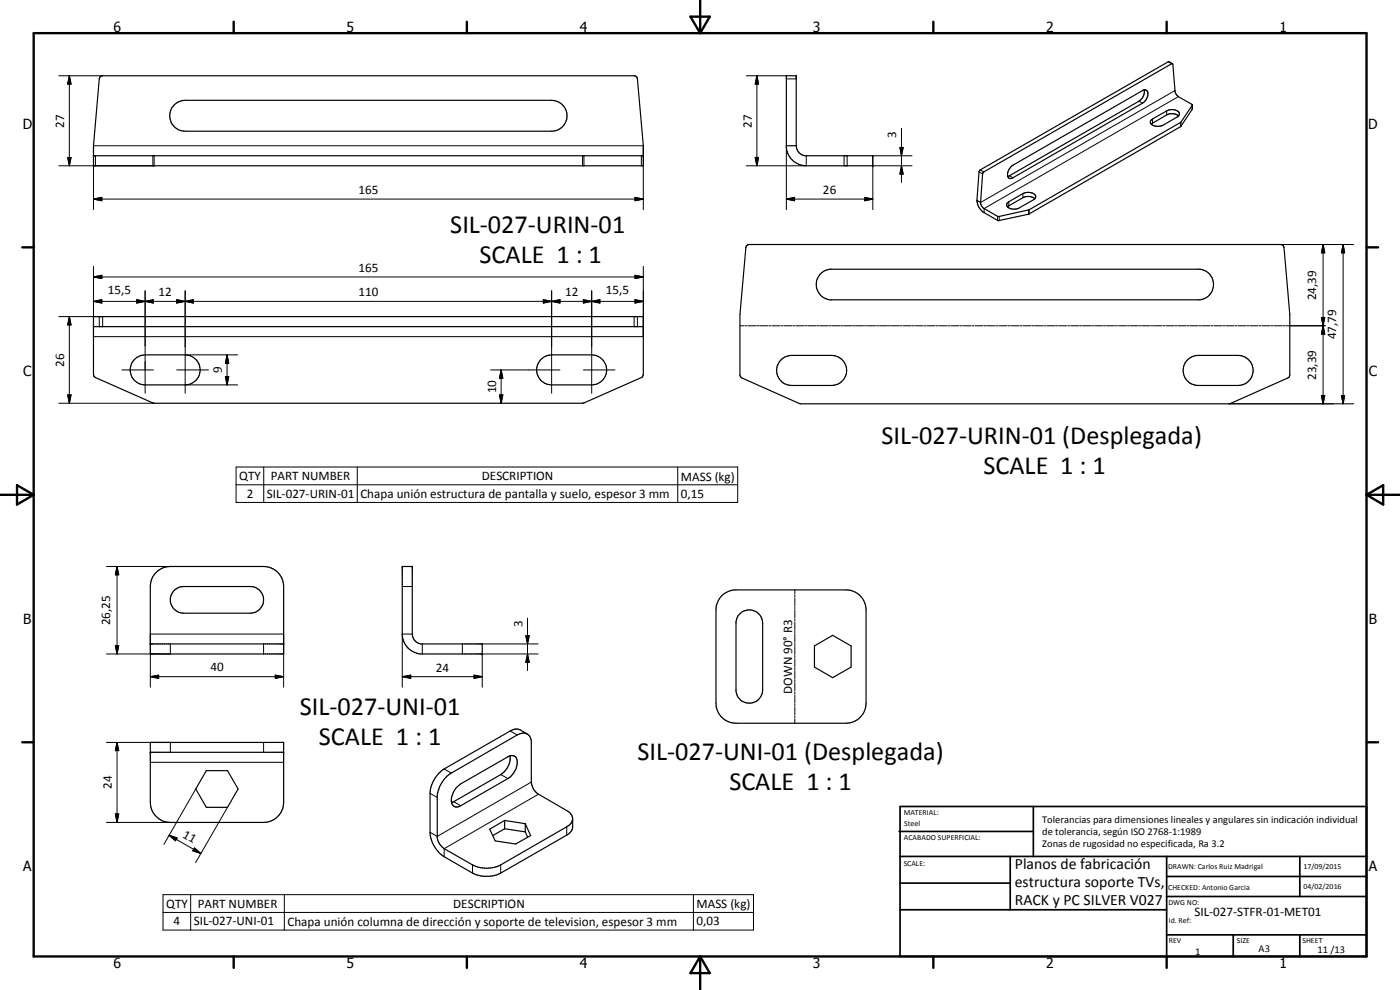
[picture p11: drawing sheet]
<svg xmlns="http://www.w3.org/2000/svg" width="420mm" height="297mm" viewBox="0 0 420 297" stroke-linecap="round" stroke-linejoin="round" font-family="sans-serif">
<g fill="none" stroke="#000" stroke-width=".35">
<path d="M351.9 19.1l-1.2-.6-56.6 32.6-.3 .5-.6 8.5M351.9 19.1l.7 8.1a2.42 2.42 0 0 0 1 1.8l4.2 2.4v1.4M351.9 19.1l-56.7 32.5-.3 .6-.6 8.5M30 23.1l.8-.4h159.5l.6 .2 .4 .8 1.8 20v6h-165v-6l1.7-20zM52.3 31.5l1.2-.9 2.1-.5h110a4.6 4.6 0 0 1 4.6 4.6 4.6 4.6 0 0 1-4.6 4.7h-110a4.6 4.6 0 0 1-4.3-2.9 4.6 4.6 0 0 1 1-5zM236 22.7h3v21a3.1 3.1 0 0 0 2.6 3h20.3v3h-19.9a6.1 6.1 0 0 1-6-5.4zM343.4 27a3.4 3.4 0 0 1-1.6 3.4l-39.3 22.6M345.5 36l4.6-2.7a2.64 2.64 0 0 1 3.9 .9l-.4 .7-4.5 2.6a2.72 2.72 0 0 1-3.9-.9zM353.7 34.8a3.3 3.3 0 0 0-3.6-.3l-4.6 2.8M357.8 32.8l-3.4 5.2-45.7 26.3-9.1 1.9-4.3-2.4a4.6 4.6 0 0 1-2.1-3.7M357.8 31.5l-3.4 5.2-45.6 26.3-9.2 2-4.5-2.6-.8-1.1v-.6M357.8 32.8h.1"/>
<path d="M28.1 46.7h165M236 43.7h3M303.5 50l39.4-22.8a1.13 1.13 0 0 1 1.4 .1 1.13 1.13 0 0 1 .2 1.4l-.6 1.4-1 .8-38.9 22.4a1.04 1.04 0 0 1-1.3 .1 1.04 1.04 0 0 1-.3-1.3l.3-1zM310.6 59.6a3.4 3.4 0 0 0-3.6-.3l-4.6 2.8M224.1 73.7l.7-.3h160l.5 .9 1.8 20.1-.1 18.5-.5 .5-17.6 7.8-129-.1-17.2-7.7-.6-.7v-18.3l1.7-20.1zM293.2 60.1l1.1 .6M302.3 60.9l4.7-2.8a2.69 2.69 0 0 1 3.8 .9l-.4 .8-4.5 2.6a2.64 2.64 0 0 1-3.8-.9zM28.1 95h165v17.4l-.6 .9-17.7 7.7h-128.5l-18-8-.2-.6zM28.1 98h165M246.3 82.1l1.3-.9 1.5-.4h111a4.6 4.6 0 0 1 4.1 4.6 4.6 4.6 0 0 1-4.1 4.6h-111a4.6 4.6 0 0 1-3.9-3.1 4.6 4.6 0 0 1 1.1-4.8zM40.3 107.9l1.7-1.1 1.5-.3h12.1a4.5 4.5 0 0 1 4.5 4.5 4.5 4.5 0 0 1-4.5 4.5h-12.1a4.5 4.5 0 0 1-4.1-2.7 4.5 4.5 0 0 1 .9-4.9zM162.3 107.9l1.2-.9 2.1-.5h12a4.5 4.5 0 0 1 4.5 4.5 4.5 4.5 0 0 1-4.5 4.5h-12a4.5 4.5 0 0 1-4.2-2.7 4.5 4.5 0 0 1 .9-4.9z"/>
<path d="M234.7 107.7l.9-.6 2-.5h12a4.5 4.5 0 0 1 4.5 4.5 4.5 4.5 0 0 1-4.5 4.6h-12a4.5 4.5 0 0 1-4.2-3 4.5 4.5 0 0 1 1.3-5zM356.3 108.1l1.3-1 1.5-.4 12.5-.1a4.5 4.5 0 0 1 4.5 4.5 4.5 4.5 0 0 1-4.5 4.6h-12a4.5 4.5 0 0 1-4.2-2.8 4.5 4.5 0 0 1 .9-4.8zM46.5 172.2a6 6 0 0 1 4.6-2.2h28a6 6 0 0 1 6 6v20.2h-40v-20.2l.3-1.8zM52.1 177.3l.4-.3a3.9 3.9 0 0 1 2.6-1h20a4 4 0 0 1 4 4 4 4 0 0 1-4 4h-20a4 4 0 0 1-3.6-2.4 4 4 0 0 1 .6-4.3zM120.7 170h3v20.2a3 3 0 0 0 2.7 3h18.3v3h-18.6a6.1 6.1 0 0 1-5.4-6zM216.6 178.7l2-1.2 1.1-.4 1.2-.1h33a6 6 0 0 1 6 6v28a6.1 6.1 0 0 1-6 6h-33a6 6 0 0 1-6-6v-28l.1-1.2 .3-1.1zM45.1 193.2h40M221.9 184.3a4 4 0 0 1 4.4-1.1 4 4 0 0 1 2.6 3.8v20a4 4 0 0 1-3.8 4 4 4 0 0 1-4.2-3.5v-21l.4-1.4zM244.4 193.8l5.5-3.2 5.5 3.2v6.4l-5.5 3.1-5.5-3.1zM45.1 222.8h40v17.9a6.1 6.1 0 0 1-6 6.1h-28a6.1 6.1 0 0 1-6-6.1zM45.1 225.7h40M61.9 231.2h6.4l3.1 5.5-3.1 5.5h-6.4l-3.2-5.5z"/>
<path d="M134.2 232.8l21-12.3a2.55 2.55 0 0 1 2.8-.4 2.55 2.55 0 0 1 1.5 2.4v12.2a4.6 4.6 0 0 0 2.1 3.6l8.5 4.9a2.56 2.56 0 0 1 1.8 2.4 2.56 2.56 0 0 1-1.8 2.5l-19.8 11.4a9.4 9.4 0 0 1-8.5 0l-8.5-4.9a4.8 4.8 0 0 1-2.1-3.4v-12.4a9.5 9.5 0 0 1 3-6zM136.9 236.3l1.3-1.1 14.2-8.1a1.78 1.78 0 0 1 2.2-.1 1.78 1.78 0 0 1 .6 2.1 6.4 6.4 0 0 1-2.8 4.5l-14.2 8.2a1.8 1.8 0 0 1-2.1 0 1.8 1.8 0 0 1-.6-2.1l.5-1.7zM153.1 226.8a6 6 0 0 1-2.8 5.6l-14.8 8.4M158.2 220.3l-2.1-1.3a2.99 2.99 0 0 0-3 .3l-19.8 11.4a9.5 9.5 0 0 0-4.2 7.3v11.7a9.5 9.5 0 0 0 4.2 7.3l8.5 5a9.5 9.5 0 0 0 8.5 0l19.8-11.4a3.1 3.1 0 0 0 1.8-2.5v-2.4M151.5 246.2l-4.5 2.6 1.6 3.5 6.2 .9 4.4-2.5-1.6-3.6M151.5 248.7l-3.6 2M151.5 246.2v2.5M151.5 248.7l6.1 .9M151.5 246.2l6.1 .9M157.6 247.1v2.5M157.6 249.6l.8 1.6"/>
</g>
<g fill="none" stroke="#000" stroke-width=".3">
<path d="M350.6 18.5l1 .6M17.6 22.7h13.2M20.8 22.7l.5 2.5h-1zM20.8 22.7v27M224 22.7h12M227.1 22.7l.6 2.5h-1.1zM227.1 22.7v27M236 23.7h3M270.5 38.5v16.2M341.8 30.4l1.1 .5M345.9 35.7v1.3M350.1 33.3v1.2"/>
<path d="M352.6 27.2l-58.3 33.5M353.6 29l-58.3 33.6v1.2M354.3 36.7v1.3M354.4 36.7v1.2M357.8 31.6v1.2M20.3 47.2h1l-.5 2.5zM28.1 59.7l2.5-.5v1zM28.1 59.7h165M28.6 46.7v3M45.9 46.7v3M46.3 46.7v3h-28.7M174.8 46.7v3"/>
<path d="M175.2 46.7v3M190.6 59.2l2.5 .5-2.5 .5zM192.5 46.7v3M226.6 47.2h1.1l-.6 2.5zM236 59.7l2.5-.5v1zM236 59.7h25.9M236 43.7v19.2M242 46.7v3h-18M253.3 46.7v3M254.2 46.7v3M259.5 59.2l2.4 .5-2.4 .5zM261.9 49.7h11.8"/>
<path d="M270.1 44.2h.9l-.5 2.5zM270.5 49.7l.5 2.5h-.9zM273.7 46.7h-11.8v16.2M293.8 51.6l1.1 .6M294.2 51l1 .6M302.9 52.7l1.1 .6M307 58.1v1.2M28.1 62.9v-19.2h165v19.2M28.1 79.9v21.1h165v-21.1M299.4 64.9v1.2M299.9 64.9v1.3M302.8 60.5v1.3"/>
<path d="M308.7 63v1.3M308.9 62.9v1.3M384.3 73.4h22M397.1 73.4l.5 2.5h-1zM397.1 73.4v47.8M403.1 73.4l.5 2.5h-1zM403.1 73.4v47.8M17.6 95h13.2v3M20.8 95l.5 2.5h-1zM20.8 95v26M28.1 83.1l2.5-.5v1zM28.1 90.4l2.5-.5v1z"/>
<path d="M28.1 83.1h165M28.1 90.4h165M29.8 95v3M41.1 89.9l2.4 .5-2.4 .5zM41.1 89.9l4.9 1v-1l-4.9 1zM43.5 90.4l2.5-.5v1zM43.5 87.2v30.8M53 89.9l2.6 .5-2.6 .5zM55.6 90.4l2.5-.5v1zM55.6 87.2v30.8M163.1 89.9l2.5 .5-2.5 .5zM163.1 89.9l5 1v-1l-5 1z"/>
<path d="M165.6 90.4l2.5-.5v1zM165.6 87.2v30.8M175.1 89.9l2.5 .5-2.5 .5zM177.6 90.4l2.4-.5v1zM177.6 87.2v30.8M190.3 95v3M190.6 82.6l2.5 .5-2.5 .5zM190.6 89.9l2.5 .5-2.5 .5zM191.3 95v3M222.1 97.7h1.2M223.6 97.7h.6M224.5 97.7h2.4"/>
<path d="M227.1 97.7h.7M228 97.7h2.5M230.7 97.7h.6M231.7 97.7h2.3M234.3 97.7h.6M235.2 97.7h2.4M237.9 97.7h.6M238.8 97.7h2.4M241.5 97.7h.6M242.4 97.7h2.4M245.1 97.7h.6M246 97.7h2.4"/>
<path d="M248.7 97.7h.6M249.6 97.7h2.4M252.3 97.7h.6M253.2 97.7h2.4M255.9 97.7h.5M256.7 97.7h2.5M259.4 97.7h.6M260.3 97.7h2.4M263 97.7h.6M263.9 97.7h2.4M266.6 97.7h.6M267.5 97.7h2.4"/>
<path d="M270.2 97.7h.6M271.1 97.7h2.4M273.8 97.7h.6M274.7 97.7h2.4M277.4 97.7h.6M278.3 97.7h2.4M281 97.7h.6M281.9 97.7h2.4M284.6 97.7h.5M285.4 97.7h2.5M288.2 97.7h.5M289 97.7h2.4"/>
<path d="M291.7 97.7h.6M292.6 97.7h2.4M295.3 97.7h.6M296.2 97.7h2.4M298.9 97.7h.6M299.8 97.7h2.4M302.5 97.7h.6M303.4 97.7h2.4M306.1 97.7h.6M307 97.7h2.4M309.7 97.7h.6M310.5 97.7h2.5"/>
<path d="M313.3 97.7h.5M314.1 97.7h2.5M316.8 97.7h.6M317.7 97.7h2.4M320.5 97.7h.5M321.3 97.7h2.4M324 97.7h.6M324.9 97.7h2.4M327.6 97.7h.6M328.5 97.7h2.4M331.2 97.7h.6M332.1 97.7h2.4"/>
<path d="M334.8 97.7h.6M335.7 97.7h2.4M338.4 97.7h.6M339.2 97.7h2.5M342 97.7h.5M342.8 97.7h2.4M345.5 97.7h.6M346.4 97.7h2.4M349.1 97.7h.6M350 97.7h2.4M352.7 97.7h.6M353.6 97.7h2.4"/>
<path d="M356.3 97.7h.6M357.2 97.7h2.4M359.9 97.7h.6M360.8 97.7h2.4M363.5 97.7h.6M364.4 97.7h2.4M367.1 97.7h.6M367.9 97.7h2.5M370.7 97.7h.6M371.5 97.7h2.4M374.2 97.7h.6M375.1 97.7h2.4"/>
<path d="M377.8 97.7h.6M378.7 97.7h2.4M381.4 97.7h.6M382.3 97.7h2.4M385 97.7h.6M385.9 97.7h11.8M396.6 95.2h1l-.5 2.5zM396.6 95.2l1 5h-1l1-5zM397.1 97.7l.5 2.5h-1zM20.3 118.5h1l-.5 2.5zM36.6 111h9.4M53 111h9.6"/>
<path d="M55.7 106.5h15.6M55.7 115.5h15.6M67.6 113h1.1l-.6 2.5zM68.1 106.5l.6 2.5h-1.1zM68.1 106.5v9M147.2 111h20.9M149.9 118.5h1l-.5 2.5zM150.4 111l.5 2.5h-1zM150.4 111v10M175.1 111h9.5M396.6 118.7h1l-.5 2.5zM402.6 118.7h1l-.5 2.5z"/>
<path d="M17.6 121h28.7M368.9 121.2h37.4M70.9 140.1h150.5v10.6h-150.5zM70.9 145.5h150.5M79.2 140.1v10.6M107.2 140.1v10.6M203.4 140.1v10.6M32 170h19.1M35.1 170l.5 2.5h-1zM35.1 170v26.2M120.7 176h3M238.5 177v1.2"/>
<path d="M238.5 178.5v.6M238.5 179.4v2.5M34.6 193.7h1l-.5 2.5zM51.1 193.2v3h-19.1M79.1 193.2v3M123.7 190.2h-3v16M126.7 193.2v3M138.8 193.2v3M144.7 193.2h16.8M157.8 190.8h1l-.5 2.4zM158.3 196.2l.5 2.5h-1zM158.3 185.5v15.7"/>
<path d="M161.5 196.2h-16.8v10M238.5 182.2v.6M238.5 183v2.5M238.5 185.8v.6M238.5 186.7v2.4M238.5 189.4v.6M238.5 190.3v2.4M238.5 193v.7M238.5 194v2.4M238.5 196.7v.6M238.5 197.6v2.4M45.1 203l2.5-.4v.9z"/>
<path d="M45.1 206.2v-16h40v16M45.1 203h40M82.6 202.6l2.5 .4-2.5 .5zM120.7 203l2.6-.4v.9zM120.7 203h24M142.3 202.6l2.4 .4-2.4 .5zM153.1 219.3l2.1 1.2M238.5 200.3v.6M238.5 201.2v2.5M238.5 204v.6M238.5 204.9v2.4M238.5 207.6v.6"/>
<path d="M238.5 208.5v2.4M238.5 211.2v.6M238.5 212.1v2.4M238.5 214.9v.6M238.5 215.8v1.2M32 222.8h19.1v2.9M35.1 222.8l.5 2.4h-1zM35.1 222.8v24M45.1 228.7h40M58.7 236.7l-9.5 16.7M79.1 222.8v2.9M129.1 238l2.1 1.3"/>
<path d="M133.3 230.7l2.2 1.2M150.3 232.4l2.1 1.2M159.5 234.7l-28.3 16.3-2.1-1.3M161.6 238.3l-28.3 16.3v2.4M32 246.8h19.1M34.6 244.2h1l-.5 2.6zM50.7 250.6l2.5 .8-.5 .9zM50.7 250.6l9.6 5.5M58.4 254.4l1.9 1.7-2.4-.8zM68.3 242.2l-9.6 16.6M136.2 240.5l2 1.3M141.8 259.5v2.5"/>
<path d="M150.3 259.5v2.5M170.1 248.1v2.5M48.9 268.4h177.2v10.7h-177.2zM48.9 273.8h177.2M57.2 268.4v10.7M85.3 268.4v10.7M208.1 268.4v10.7"/>
</g>
<g fill="#000">
<circle cx="28.1" cy="46.7" r=".18"/>
<circle cx="193.1" cy="46.7" r=".18"/>
<circle cx="261.9" cy="49.7" r=".18"/>
<circle cx="261.9" cy="46.7" r=".18"/>
<circle cx="45.1" cy="193.2" r=".18"/>
<circle cx="85.1" cy="193.2" r=".18"/>
<circle cx="144.7" cy="193.2" r=".18"/>
<circle cx="144.7" cy="196.2" r=".18"/>
</g>
<g fill="none" stroke="#000" stroke-width=".71">
<path d="M10.1 9.9h400v277.1h-400zM70.1 6.5v3.4M140.1 6.5v3.4M207.2 5h5.8l-2.9 4.9zM210.1 0v9.9M280.1 6.5v3.4M350.1 6.5v3.4M6.7 74.2h3.4M410.1 74.2h3.5M.1 148.5h10M5.1 145.6l5 2.9-5 2.9zM410.1 148.5h10"/>
<path d="M410.1 148.5l5-2.9v5.8zM6.7 222.7h3.4M410.1 222.7h3.5M70.1 287v3.4M140.1 287v3.4M210.1 287v10M210.1 287l2.9 5h-5.8zM280.1 287v3.4M350.1 287v3.4"/>
</g>
<g fill="none" stroke="#000" stroke-width=".51">
<path d="M269.8 249.5h40.3M270.1 242h140v45h-140zM270.1 257h140M303.2 257v16M310.1 242v15M350.1 257v30M390.1 257v12M270.1 265h33.1M270.1 273h80M350.1 269h60M350.1 263h60M350.1 280.5h60"/>
<path d="M370.1 280.5v6.5M390.1 280.5v6.5"/>
</g>
<g fill="#000">
<path d="M20.8 22.7l.5 2.5h-1zM227.1 22.7l.6 2.5h-1.1zM20.3 47.2h1l-.5 2.5zM28.1 59.7l2.5-.5v1zM226.6 47.2h1.1l-.6 2.5zM236 59.7l2.5-.5v1zM270.1 44.2h.9l-.5 2.5zM270.5 49.7l.5 2.5h-.9zM190.6 59.2l2.5 .5-2.5 .5zM259.5 59.2l2.4 .5-2.4 .5zM397.1 73.4l.5 2.5h-1zM403.1 73.4l.5 2.5h-1z"/>
<path d="M20.8 95l.5 2.5h-1zM28.1 83.1l2.5-.5v1zM28.1 90.4l2.5-.5v1zM41.1 89.9l2.4 .5-2.4 .5zM43.5 90.4l2.5-.5v1zM53 89.9l2.6 .5-2.6 .5zM55.6 90.4l2.5-.5v1zM163.1 89.9l2.5 .5-2.5 .5zM165.6 90.4l2.5-.5v1zM175.1 89.9l2.5 .5-2.5 .5zM177.6 90.4l2.4-.5v1zM190.6 82.6l2.5 .5-2.5 .5z"/>
<path d="M190.6 89.9l2.5 .5-2.5 .5zM396.6 95.2h1l-.5 2.5zM20.3 118.5h1l-.5 2.5zM67.6 113h1.1l-.6 2.5zM68.1 106.5l.6 2.5h-1.1zM149.9 118.5h1l-.5 2.5zM150.4 111l.5 2.5h-1zM396.6 118.7h1l-.5 2.5zM397.1 97.7l.5 2.5h-1zM402.6 118.7h1l-.5 2.5zM35.1 170l.5 2.5h-1zM34.6 193.7h1l-.5 2.5z"/>
<path d="M157.8 190.8h1l-.5 2.4zM158.3 196.2l.5 2.5h-1zM45.1 203l2.5-.4v.9zM82.6 202.6l2.5 .4-2.5 .5zM120.7 203l2.6-.4v.9zM142.3 202.6l2.4 .4-2.4 .5zM35.1 222.8l.5 2.4h-1zM34.6 244.2h1l-.5 2.6zM50.7 250.6l2.5 .8-.5 .9zM58.4 254.4l1.9 1.7-2.4-.8z"/>
</g>
<g font-size="7.9">
<text x="135.1" y="70">SIL-027-URIN-01</text>
<text x="143.9" y="79">SCALE 1 : 1</text>
<text x="264.5" y="133.1">SIL-027-URIN-01 (Desplegada)</text>
<text x="295.1" y="142.2">SCALE 1 : 1</text>
<text x="89.9" y="214.6">SIL-027-UNI-01</text>
<text x="95.7" y="223.6">SCALE 1 : 1</text>
<text x="191.3" y="228">SIL-027-UNI-01 (Desplegada)</text>
<text x="218.9" y="237">SCALE 1 : 1</text>
</g>
<g font-size="4.7">
<text x="304.6" y="260.8">Planos de fabricación</text>
<text x="304.6" y="266.2">estructura soporte TVs,</text>
<text x="304.6" y="271.6">RACK y PC SILVER V027</text>
</g>
<g font-size="4.2">
<text x="34" y="9.6">6</text>
<text x="104" y="9.6">5</text>
<text x="174" y="9.6">4</text>
<text x="244" y="9.6">3</text>
<text x="314" y="9.6">2</text>
<text x="384" y="9.6">1</text>
<text x="6.8" y="38.7">D</text>
<text x="410.6" y="38.7">D</text>
<text x="7" y="112.9">C</text>
<text x="410.8" y="112.9">C</text>
<text x="7" y="187.1">B</text>
<text x="410.8" y="187.1">B</text>
<text x="7" y="261.4">A</text>
<text x="410.8" y="261.4">A</text>
<text x="34" y="290.4">6</text>
<text x="104" y="290.4">5</text>
<text x="174" y="290.4">4</text>
<text x="244" y="290.4">3</text>
<text x="314" y="290.4">2</text>
<text x="384" y="290.4">1</text>
</g>
<g font-size="3.9">
<text x="19.3" y="38.3" transform="rotate(-90 19.3 38.3)">27</text>
<text x="225.6" y="38.3" transform="rotate(-90 225.6 38.3)">27</text>
<text x="269" y="41.3" transform="rotate(-90 269 41.3)">3</text>
<text x="107.6" y="58.2">165</text>
<text x="247" y="58.2">26</text>
<text x="107.6" y="81.6">165</text>
<text x="32.4" y="88.3">15,5</text>
<text x="47.6" y="88.9">12</text>
<text x="107.6" y="88.9">110</text>
<text x="169.6" y="88.9">12</text>
<text x="181.9" y="88.3">15,5</text>
<text x="395" y="90.1" transform="rotate(-90 395 90.1)">24,39</text>
<text x="401" y="101.8" transform="rotate(-90 401 101.8)">47,79</text>
<text x="19.3" y="110" transform="rotate(-90 19.3 110)">26</text>
<text x="66.6" y="112" transform="rotate(-90 66.6 112)">9</text>
<text x="395" y="114" transform="rotate(-90 395 114)">23,39</text>
<text x="148.9" y="118" transform="rotate(-90 148.9 118)">10</text>
<text x="71.8" y="144.1">QTY</text>
<text x="74" y="149.4">2</text>
<text x="80.1" y="149.4">SIL-027-URIN-01</text>
<text x="81.3" y="144.1">PART NUMBER</text>
<text x="108.2" y="149.5">Chapa unión estructura de pantalla y suelo, espesor 3 mm</text>
<text x="144.6" y="144.1">DESCRIPTION</text>
<text x="204.3" y="144.2">MASS (kg)</text>
<text x="204.3" y="149.4">0,15</text>
<text x="33.1" y="187.6" transform="rotate(-90 33.1 187.6)">26,25</text>
<text x="156.8" y="188.3" transform="rotate(-90 156.8 188.3)">3</text>
<text x="63.2" y="201.5">40</text>
<text x="130.8" y="201.5">24</text>
<text x="237.7" y="208.2" transform="rotate(-90 237.7 208.2)">DOWN 90° R3</text>
<text x="33.6" y="236.7" transform="rotate(-90 33.6 236.7)">24</text>
<text x="54.6" y="251" transform="rotate(30 54.6 251)">11</text>
<text x="49.9" y="272.4">QTY</text>
<text x="59.4" y="272.3">PART NUMBER</text>
<text x="136" y="272.4">DESCRIPTION</text>
<text x="209" y="272.5">MASS (kg)</text>
<text x="358.5" y="275">SIL-027-STFR-01-MET01</text>
<text x="52.1" y="277.7">4</text>
<text x="58.2" y="277.7">SIL-027-UNI-01</text>
<text x="86.3" y="277.7">Chapa unión columna de dirección y soporte de television, espesor 3 mm</text>
<text x="209" y="277.7">0,03</text>
</g>
<g font-size="3.1">
<text x="312.7" y="246.8">Tolerancias para dimensiones lineales y angulares sin indicación individual</text>
<text x="312.7" y="250.4">de tolerancia, según ISO 2768-1:1989</text>
<text x="312.7" y="254">Zonas de rugosidad no especificada, Ra 3.2</text>
<text x="358.7" y="286.5">1</text>
<text x="377.7" y="285.6">A3</text>
<text x="395.4" y="285.9">11 /13</text>
</g>
<g font-size="2.4">
<text x="271.2" y="244.4">MATERIAL:</text>
<text x="271.3" y="252">ACABADO SUPERFICIAL:</text>
<text x="271.4" y="247.9">Steel</text>
<text x="271.2" y="259.7">SCALE:</text>
<text x="350.6" y="260.8">DRAWN: Carlos Ruiz Madrigal</text>
<text x="391.2" y="260.6">17/09/2015</text>
<text x="350.6" y="267">CHECKED: Antonio Garcia</text>
<text x="391.2" y="266.7">04/02/2016</text>
<text x="350.6" y="271.4">DWG NO:</text>
<text x="350.8" y="276.9">Id. Ref:</text>
<text x="350.8" y="282.8">REV</text>
<text x="371.2" y="282.9">SIZE</text>
<text x="390.9" y="282.9">SHEET</text>
</g>
</svg>
